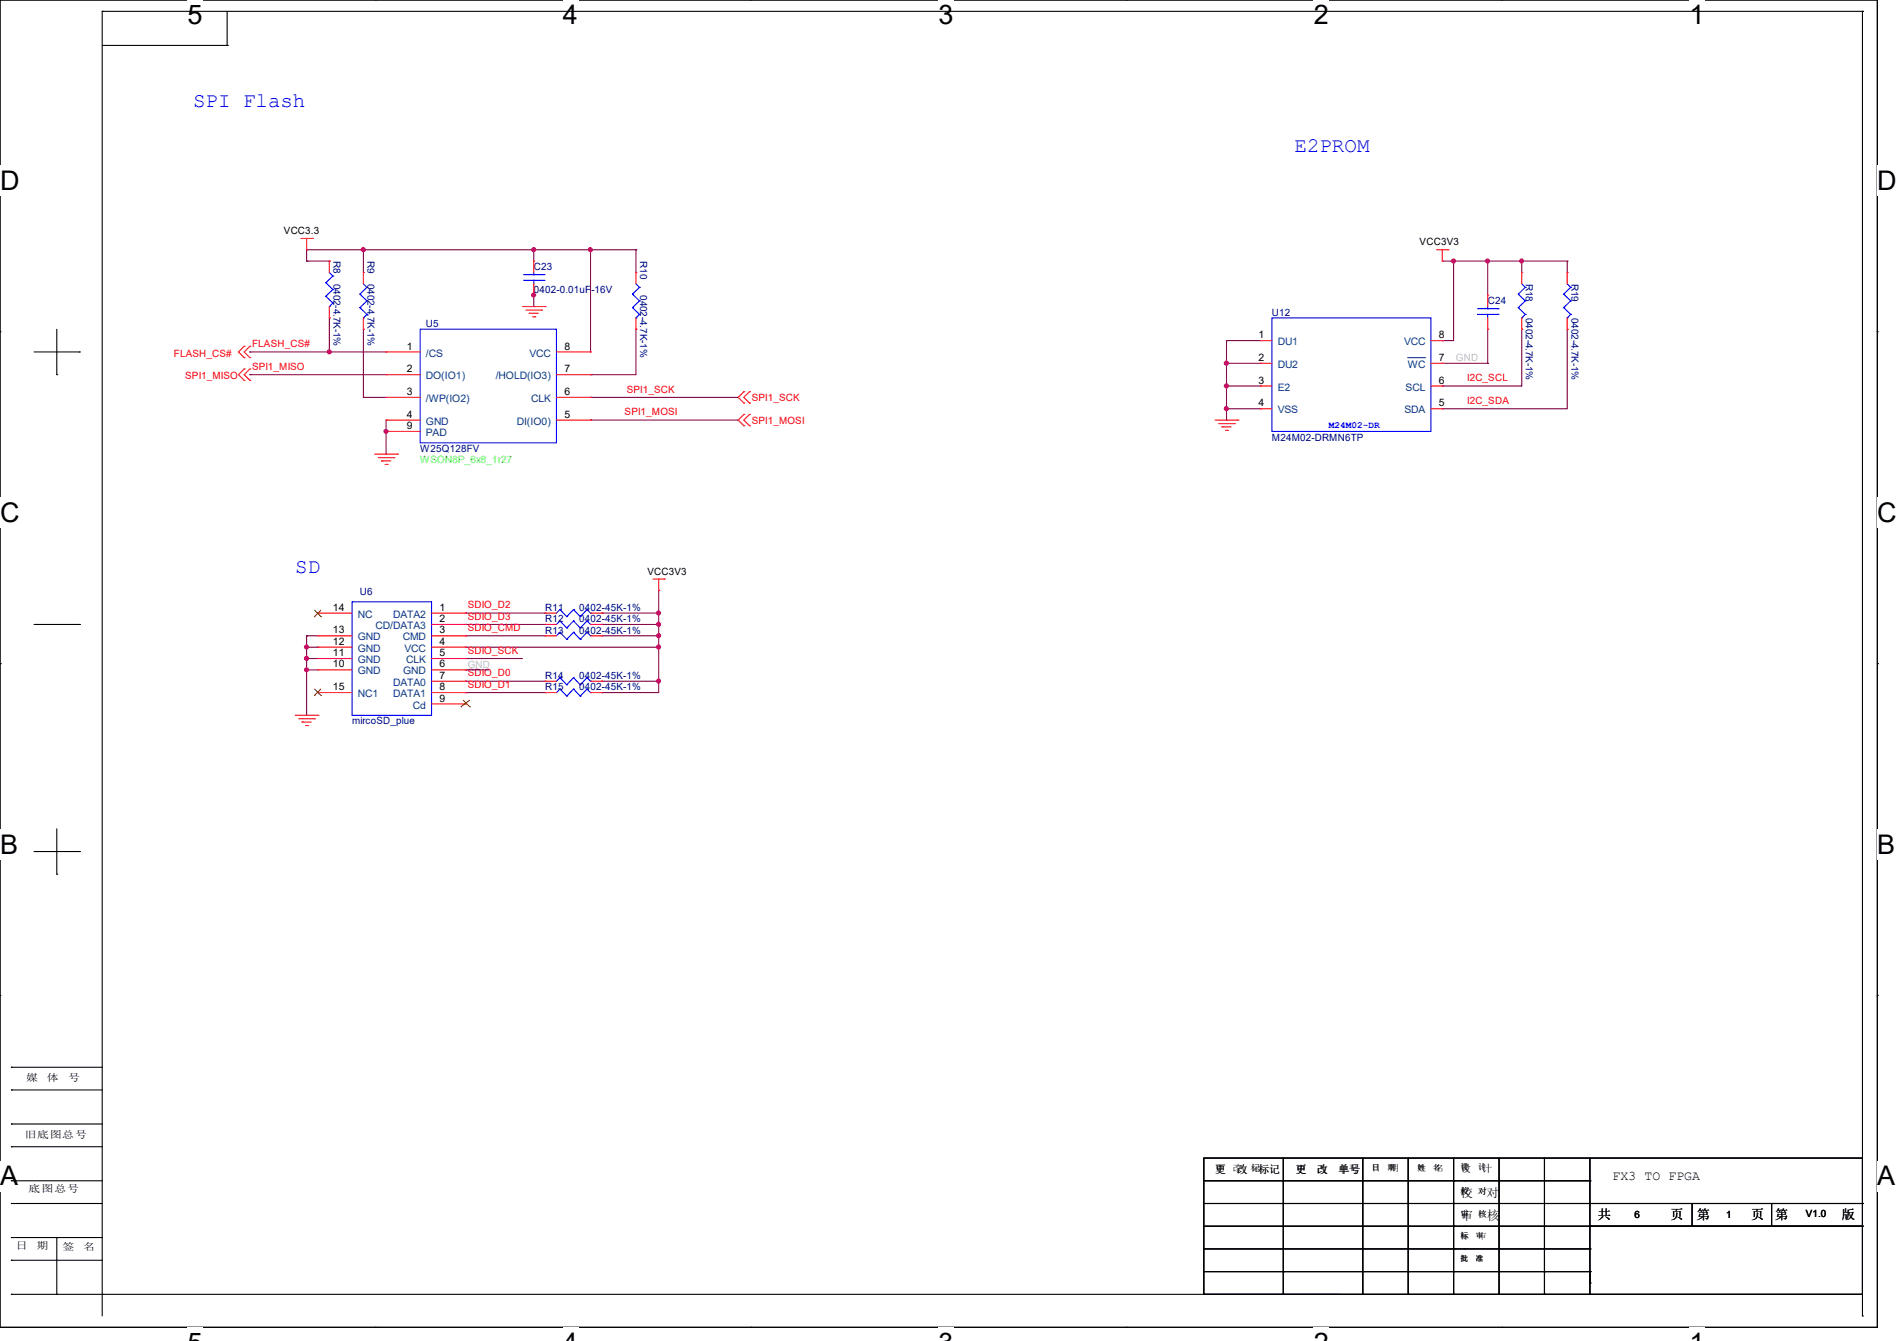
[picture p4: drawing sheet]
<svg xmlns="http://www.w3.org/2000/svg" width="297mm" height="210mm" viewBox="0 0 297 210" stroke-linecap="round" stroke-linejoin="round" font-family="sans-serif">
<path d="M0 0h293.9v207.9h-293.9z" fill="none" stroke="#000" stroke-width=".17"/>
<g fill="#fff">
<path d="M29.4 0h2.3v4.7h-2.3z"/>
<path d="M29.4 207.9h2.3v2.1h-2.3z"/>
</g>
<path d="M58.8 0h.1M58.8 207.9h.1" fill="none" stroke="#000" stroke-width=".17"/>
<g fill="#fff">
<path d="M88.1 0h2.4v4.7h-2.4z"/>
<path d="M88.1 207.9h2.4v2.1h-2.4z"/>
</g>
<path d="M117.6 0h.1M117.6 207.9h.1" fill="none" stroke="#000" stroke-width=".17"/>
<g fill="#fff">
<path d="M146.9 0h2.4v4.7h-2.4z"/>
<path d="M146.9 207.9h2.4v2.1h-2.4z"/>
</g>
<path d="M176.3 0h.1M176.3 207.9h.1" fill="none" stroke="#000" stroke-width=".17"/>
<g fill="#fff">
<path d="M205.7 0h2.4v4.7h-2.4z"/>
<path d="M205.7 207.9h2.4v2.1h-2.4z"/>
</g>
<path d="M235.1 0h.1M235.1 207.9h.1" fill="none" stroke="#000" stroke-width=".17"/>
<g fill="#fff">
<path d="M264.5 0h2.4v4.7h-2.4z"/>
<path d="M264.5 207.9h2.4v2.1h-2.4z"/>
<path d="M0 26h3v4.7h-3z"/>
<path d="M293.9 26h3.1v4.7h-3.1z"/>
<path d="M0 77.9h3v4.7h-3z"/>
<path d="M293.9 77.9h3.1v4.7h-3.1z"/>
</g>
<path d="M0 51.9h.1M293.9 51.9h.1" fill="none" stroke="#000" stroke-width=".17"/>
<g fill="#fff">
<path d="M0 129.9h2.8v4.7h-2.8z"/>
<path d="M293.9 129.9h2.9v4.7h-2.9z"/>
</g>
<path d="M0 103.9h.1M293.9 103.9h.1" fill="none" stroke="#000" stroke-width=".17"/>
<g fill="#fff">
<path d="M-.1 181.8h2.9v4.8h-2.9z"/>
<path d="M293.8 181.8h3v4.8h-3z"/>
</g>
<g fill="none" stroke="#000" stroke-width=".17">
<path d="M16 1.8h.1M16 7.1h19.6M16 1.8v204.3M16 1.8h275.6M35.6 7.1h.1M35.6 1.8v5.3M291.6 1.8h.1M291.6 1.8v179.6M5.3 55.1h7.1M8.9 58.7h.1M8.9 51.6v7.1M12.4 55.1h.1"/>
<path d="M5.3 97.8h7.1M12.4 97.8h.1M5.3 133.3h7.1M8.9 136.9h.1M8.9 129.8v7.1M12.4 133.3h.1M0 155.9h.1M293.9 155.9h.1M1.8 167.1h.1M1.8 170.7h.1M1.8 176h.1M1.8 179.6h.1"/>
<path d="M1.8 167.1h14.2M1.8 170.7h14.2M1.8 176h14.2M1.8 179.6h14.2M1.8 184.9h.1M1.8 188.5h.1M1.8 193.8h.1M1.8 197.4h.1M1.8 184.9h14.2M1.8 188.5h14.2M1.8 193.8h14.2M1.8 197.4h14.2"/>
<path d="M8.9 193.8h.1M8.9 193.8v8.9M188.5 181.4h103.1v21.3h-103.1zM188.5 184.9h60.4M188.5 188.5h103.1M188.5 192h103.1M188.5 195.6h60.4M188.5 199.1h60.4M200.9 199.1h.1M200.9 181.4v21.3M213.4 199.1h.1M213.4 181.4v21.3"/>
<path d="M220.5 199.1h.1M220.5 181.4v21.3M227.6 199.1h.1M227.6 184.9h.1M227.6 188.5h.1M227.6 192h.1M227.6 195.6h.1M227.6 181.4v21.3M234.7 199.1h.1M234.7 181.4v21.3M241.8 199.1h.1M241.8 181.4v21.3"/>
<path d="M248.9 184.9h.1M248.9 199.1h.1M248.9 188.5h.1M248.9 192h.1M248.9 195.6h.1M248.9 181.4v21.3M264.9 192h.1M264.9 188.5v3.5M277.4 192h.1M277.4 188.5v3.5M291.6 188.5h.1M291.6 192h.1"/>
<path d="M1.8 202.7h.1M1.8 202.7h208M8.9 202.7h.1M16 202.7h.1M200.9 202.7h.1M213.4 202.7h.1M220.5 202.7h.1M227.6 202.7h.1M234.7 202.7h.1M241.8 202.7h.1M248.9 200.9h.1M248.9 202.7h.1"/>
<path d="M291.6 206.1h.1M291.6 202.7v3.4"/>
</g>
<g fill="none" stroke="#800040" stroke-width=".17">
<path d="M48 39.1h.1M48 39.1h51.6M48 39.1v1.8M56.9 39.1h.1M56.9 39.1v3.6M83.6 39.1h.1M83.6 39.1v1.8M92.5 39.1h.1M92.5 39.1v16M99.6 39.1h.1M99.6 39.1v3.6M39.1 58.7h.1"/>
<path d="M39.1 55.1h.1M39.1 55.1h21.4M39.1 58.7h21.4M48 40.9h.1M48 40.9h3.6M51.6 55.1h.1M51.6 49.8h.1M51.6 40.9h.1M51.6 49.8v5.3M56.9 51.6h.1M56.9 51.6v10.6M83.6 46.2h.1"/>
<path d="M83.6 48h.1M83.6 44.4v3.6M92.5 58.7h.1M99.6 51.6h.1M99.6 51.6v7.1h-7.1M192 53.3h.1M192 56.9h.1M192 56.9h5.4M192 53.3h5.4M192 53.3v12.5M197.4 56.9h.1M225.8 53.3h.1"/>
<path d="M225.8 40.9h19.6M225.8 56.9h7.1M227.6 40.9h.1M227.6 40.9v12.4h-1.8M232.9 56.9h.1M232.9 51.6h.1M232.9 40.9h.1M232.9 40.9v5.3M232.9 51.6v5.3M238.3 51.6h.1M238.3 40.9h.1M238.3 40.9v1.8"/>
<path d="M238.3 51.6v8.9h-12.5M245.4 51.6h.1M245.4 40.9h.1M245.4 40.9v1.8M245.4 51.6v12.4h-19.6M56.9 62.2h.1M56.9 62.2h3.6M60.5 65.8h.1M60.5 67.6h.1M60.5 65.8v5.3M92.5 62.2h.1M92.5 65.8h.1"/>
<path d="M92.5 62.2h23.1M92.5 65.8h23.1M192 60.5h.1M192 65.8h.1M192 60.5h5.4M192 64h5.4M197.4 64h.1M225.8 60.5h.1M225.8 64h.1M48 99.6h.1M48 99.6h1.8M48 99.6v12.4"/>
<path d="M72.9 96h.1M72.9 97.8h.1M72.9 99.6h.1M72.9 96h12.4M72.9 97.8h12.4M72.9 99.6h12.4M94.2 99.6h.1M94.2 97.8h.1M94.2 96h.1M94.2 96h8.9M94.2 97.8h8.9M94.2 99.6h8.9"/>
<path d="M103.1 92.5h.1M103.1 99.6h.1M103.1 96h.1M103.1 97.8h.1M103.1 92.5v16h-8.9M48 104.9h.1M48 101.3h.1M48 103.1h.1M48 101.3h1.8M48 103.1h1.8M48 104.9h1.8M72.9 101.3h.1"/>
<path d="M72.9 103.1h.1M72.9 106.7h.1M72.9 108.5h.1M72.9 104.9h.1M72.9 101.3h30.2M72.9 103.1h8.9M72.9 106.7h12.4M72.9 108.5h12.4M72.9 104.9h3.6M94.2 108.5h.1M94.2 106.7h.1M94.2 106.7h8.9"/>
<path d="M103.1 106.7h.1M103.1 101.3h.1"/>
</g>
<g fill="#f0f" stroke="#f0f" stroke-width=".17">
<circle cx="83.5" cy="39.1" r=".32"/>
<circle cx="56.9" cy="39.1" r=".32"/>
<circle cx="103.1" cy="99.5" r=".32"/>
<circle cx="103.1" cy="96" r=".32"/>
<circle cx="103.1" cy="97.8" r=".32"/>
<circle cx="48" cy="101.3" r=".32"/>
<circle cx="103.1" cy="106.7" r=".32"/>
<circle cx="103.1" cy="101.3" r=".32"/>
<circle cx="48" cy="104.9" r=".32"/>
<circle cx="48" cy="103.1" r=".32"/>
<circle cx="227.6" cy="40.9" r=".32"/>
<circle cx="238.2" cy="40.9" r=".32"/>
<circle cx="51.5" cy="55.1" r=".32"/>
<circle cx="60.4" cy="67.5" r=".32"/>
<circle cx="92.4" cy="39.1" r=".32"/>
<circle cx="83.5" cy="46.2" r=".32"/>
<circle cx="232.9" cy="40.9" r=".32"/>
<circle cx="192" cy="56.9" r=".32"/>
<circle cx="192" cy="60.4" r=".32"/>
<circle cx="192" cy="64" r=".32"/>
</g>
<g fill="none" stroke="#f00" stroke-width=".17">
<path d="M47.1 37.3h1.8M48 39.1h.1M48 37.3v1.8M48.9 37.3h.1M224.9 39.1h1.8M225.8 39.1v1.8M226.7 39.1h.1M38.2 54.2h.1M38.2 56h.1M38.2 57.8h.1M38.2 59.6h.1M38.2 54.2l-.9 .9 .9 .9"/>
<path d="M38.2 57.8l-.9 .9 .9 .9M39.1 54.2h.1M39.1 56h.1M39.1 57.8h.1M39.1 59.6h.1M39.1 54.2l-.9 .9 .9 .9M39.1 57.8l-.9 .9 .9 .9M51.6 40.9h.1M51.6 49.8h.1M51.6 40.9v1.8M51.6 48v1.8M56.9 42.7h.1"/>
<path d="M56.9 51.6h.1M56.9 42.7v1.7M56.9 49.8v1.8M60.5 55.1h.1M60.5 58.7h.1M60.5 55.1h5.3M60.5 58.7h5.3M81.8 48h3.5M82.3 48.6h2.5M82.8 49.1h.1M82.8 49.1h1.5M83.4 49.6h.3"/>
<path d="M83.6 40.9h.1M83.6 46.2h.1M83.6 40.9v1.8M83.6 44.4v1.8M83.7 49.6h.1M84.8 48.6h.1M85.3 48h.1M87.1 55.1h5.4M87.1 58.7h5.4M92.5 58.7h.1M92.5 55.1h.1M99.6 42.7h.1"/>
<path d="M99.6 51.6h.1M99.6 42.7v1.7M99.6 49.8v1.8M197.4 53.3h.1M197.4 56.9h.1M197.4 53.3h1.7M197.4 56.9h1.7M224 53.3h1.8M224 56.9h1.8M225.8 40.9h.1M225.8 56.9h.1M225.8 53.3h.1"/>
<path d="M232.9 46.2h.1M232.9 51.6h.1M232.9 46.2v1.8M232.9 49.8v1.8M238.3 42.7h.1M238.3 51.6h.1M238.3 42.7v1.7M238.3 49.8v1.8M245.4 42.7h.1M245.4 51.6h.1M245.4 42.7v1.7M245.4 49.8v1.8"/>
<path d="M58.7 71.1h3.5M59.2 71.7h2.5M59.7 72.2h.1M59.7 72.2h1.5M60.3 72.7h.3M60.5 62.2h.1M60.5 65.8h.1M60.5 67.6h.1M60.5 65.8h5.3M60.5 62.2h5.3M60.5 67.6h5.3M60.6 72.7h.1"/>
<path d="M61.7 71.7h.1M62.2 71.1h.1M87.1 65.8h5.4M87.1 62.2h5.4M92.5 65.8h.1M92.5 62.2h.1M116.5 61.3h.1M116.5 63.1h.1M116.5 64.9h.1M116.5 66.7h.1M116.5 61.3l-.9 .9 .9 .9M116.5 64.9l-.9 .9 .9 .9"/>
<path d="M117.3 63.1h.1M117.3 61.3h.1M117.3 66.7h.1M117.3 64.9h.1M117.3 61.3l-.8 .9 .8 .9M117.3 64.9l-.8 .9 .8 .9M190.2 65.8h3.6M190.8 66.3h2.5M191.3 66.8h.1M191.3 66.8h1.4M191.9 67.4h.3M192.2 67.4h.1"/>
<path d="M193.3 66.3h.1M193.8 65.8h.1M197.4 60.5h.1M197.4 64h.1M197.4 60.5h1.7M197.4 64h1.7M224 60.5h1.8M224 64h1.8M225.8 60.5h.1M225.8 64h.1M49.8 99.6h.1M49.8 96h.1"/>
<path d="M49.8 96h5.3M49.8 99.6h5.3M67.6 96h5.3M67.6 97.8h5.3M67.6 99.6h5.3M72.9 96h.1M72.9 97.8h.1M72.9 99.6h.1M85.3 97.8h.1M85.3 99.6h.1M85.3 96h.1M85.3 96h1.8"/>
<path d="M85.3 97.8h1.8M85.3 99.6h1.8M92.5 96h1.7M92.5 97.8h1.7M92.5 99.6h1.7M94.2 97.8h.1M94.2 99.6h.1M94.2 96h.1M102.2 90.7h1.8M103.1 92.5h.1M103.1 90.7v1.8M104 90.7h.1"/>
<path d="M46.2 112h3.6M46.8 112.6h2.4M47.3 113.1h.1M47.3 113.1h1.4M47.8 113.6h.4M48.2 113.6h.1M49.2 112.6h.1M49.8 112h.1M49.8 104.9h.1M49.8 103.1h.1M49.8 101.3h.1M49.8 108.5h.1"/>
<path d="M49.8 101.3h5.3M49.8 103.1h5.3M49.8 104.9h5.3M49.8 108.5h5.3M67.6 106.7h5.3M67.6 101.3h5.3M67.6 103.1h5.3M67.6 104.9h5.3M67.6 108.5h5.3M67.6 110.2h5.3M72.9 101.3h.1M72.9 103.1h.1"/>
<path d="M72.9 104.9h.1M72.9 106.7h.1M72.9 108.5h.1M72.9 110.2h.1M85.3 106.7h.1M85.3 108.5h.1M85.3 106.7h1.8M85.3 108.5h1.8M92.5 106.7h1.7M92.5 108.5h1.7M94.2 106.7h.1M94.2 108.5h.1"/>
</g>
<g fill="none" stroke="#00f" stroke-width=".17">
<path d="M51 44.3h.1M51 46.4h.1M51 44.3l1.1 1M51 46.4l1.1 1.1M51.6 48h.1M51.6 42.7l.5 .5M52.1 43.2h.1M52.1 45.3h.1M52.1 47.5h.1M52.1 43.2l-1.1 1.1M52.1 45.3l-1.1 1.1M52.1 47.5l-.5 .5"/>
<path d="M56.3 46.1h.1M56.3 48.2h.1M56.3 46.1l1.1 1M56.3 48.2l1.1 1M56.9 49.8h.1M56.9 44.4l.5 .6M57.4 45h.1M57.4 47.1h.1M57.4 49.2h.1M57.4 45l-1.1 1.1M57.4 47.1l-1.1 1.1M57.4 49.2l-.5 .6"/>
<path d="M65.8 51.6h21.3v17.7h-21.3zM82 43.9h3.2M82 43h3.2M83.6 43h.1M83.6 43.9h.1M83.6 42.7v.3M83.6 43.9v.5M85.2 43.9h.1M85.2 43h.1M99 46.1h.1M99 48.2h.1M99 46.1l1.1 1"/>
<path d="M99 48.2l1.1 1M99.6 49.8h.1M99.6 44.4l.5 .6M100.1 45h.1M100.1 47.1h.1M100.1 49.2h.1M100.1 45l-1.1 1.1M100.1 47.1l-1.1 1.1M100.1 49.2l-.5 .6M199.1 49.8h24.9v17.8h-24.9zM231.3 49.2h3.2M231.3 48.3h3.2"/>
<path d="M232.9 48.3h.1M232.9 49.2h.1M232.9 48v.3M232.9 49.2v.6M234.5 49.2h.1M234.5 48.3h.1M237.7 46.1h.1M237.7 48.2h.1M237.7 46.1l1.1 1M237.7 48.2l1.1 1M238.3 49.8h.1M238.3 44.4l.5 .6"/>
<path d="M238.8 45h.1M238.8 47.1h.1M238.8 49.2h.1M238.8 45l-1.1 1.1M238.8 47.1l-1.1 1.1M238.8 49.2l-.5 .6M244.8 46.1h.1M244.8 48.2h.1M244.8 46.1l1.1 1M244.8 48.2l1.1 1M245.4 49.8h.1M245.4 44.4l.5 .6"/>
<path d="M245.9 45h.1M245.9 47.1h.1M245.9 49.2h.1M245.9 45l-1.1 1.1M245.9 47.1l-1.1 1.1M245.9 49.2l-.5 .6M55.1 94.2h12.5v17.8h-12.5zM87.7 97.2h.1M87.7 99h.1M87.7 95.5h.1M87.7 97.2l-.6 .6M87.7 97.2l1 1.1"/>
<path d="M87.7 99l-.6 .6M87.7 99l1 1.1M87.7 95.5l-.6 .5M87.7 95.5l1 1.1M88.7 98.3h.1M88.7 96.6h.1M89.8 97.2h.1M89.8 99h.1M89.8 95.5h.1M89.8 97.2l-1.1 1.1M89.8 97.2l1 1.1M89.8 99l-1.1 1.1"/>
<path d="M89.8 99l1 1.1M89.8 95.5l-1.1 1.1M89.8 95.5l1 1.1M90.8 98.3h.1M90.8 96.6h.1M91.9 97.2h.1M91.9 99h.1M91.9 95.5h.1M91.9 97.2l-1.1 1.1M91.9 97.2l.6 .6M91.9 99l-1.1 1.1M91.9 99l.6 .6"/>
<path d="M91.9 95.5l-1.1 1.1M91.9 95.5l.6 .5M92.5 97.8h.1M92.5 99.6h.1M92.5 96h.1M87.7 106.1h.1M87.7 107.9h.1M87.7 106.1l-.6 .6M87.7 106.1l1 1.1M87.7 107.9l-.6 .6M87.7 107.9l1 1.1M88.7 107.2h.1"/>
<path d="M88.7 109h.1M88.7 100.1h.1M89.8 106.1h.1M89.8 107.9h.1M89.8 106.1l-1.1 1.1M89.8 106.1l1 1.1M89.8 107.9l-1.1 1.1M89.8 107.9l1 1.1M90.8 107.2h.1M90.8 109h.1M90.8 100.1h.1M91.9 106.1h.1"/>
<path d="M91.9 107.9h.1M91.9 106.1l-1.1 1.1M91.9 106.1l.6 .6M91.9 107.9l-1.1 1.1M91.9 107.9l.6 .6M92.5 106.7h.1M92.5 108.5h.1"/>
</g>
<path d="M49.2 96.6h.1M49.2 95.5l1.1 1.1M50.3 96.6h.1M50.3 95.5l-1.1 1.1M49.2 108.9h.1M49.2 107.9l1.1 1M50.3 108.9h.1M50.3 107.9l-1.1 1M72.1 110.7h.1M72.5 109.6l1.1 1.1M73.6 110.7h.1M73.6 109.6l-1.5 1.1" fill="none" stroke="#804000" stroke-width=".16"/>
<path d="M220.3 56h2.8M223.1 56h.1" fill="none" stroke="#004080" stroke-width=".16"/>
<g font-size="4.2">
<text x="29.4" y="3.8">5</text>
<text x="88.1" y="3.8">4</text>
<text x="146.9" y="3.8">3</text>
<text x="205.7" y="3.8">2</text>
<text x="264.5" y="3.8">1</text>
<text x="0" y="29.8">D</text>
<text x="293.9" y="29.8">D</text>
<text x="0" y="81.7">C</text>
<text x="293.9" y="81.7">C</text>
<text x="0" y="133.7">B</text>
<text x="293.9" y="133.7">B</text>
<text x="0" y="185.6">A</text>
<text x="293.9" y="185.6">A</text>
</g>
<g font-size="3.3" fill="#00f">
<text x="30.2" y="16.8">SPI Flash</text>
<text x="202.7" y="23.9">E2PROM</text>
<text x="46.2" y="89.7">SD</text>
</g>
<g font-size="2.1">
<text x="252.5" y="184.7">FX3 TO FPGA</text>
<text x="250.1" y="191">共</text>
<text x="261.5" y="191">页</text>
<text x="265.6" y="191">第</text>
<text x="274.1" y="191">页</text>
<text x="277.9" y="191">第</text>
<text x="288.4" y="191">版</text>
</g>
<g font-size="2">
<text x="228.6" y="191.1">审</text>
<text x="232.8" y="191.1">核</text>
</g>
<g font-size="1.9">
<text x="228.6" y="187.5">校</text>
<text x="232.7" y="187.5">对</text>
</g>
<g font-size="1.7">
<text x="193.6" y="183.7">改</text>
<text x="197" y="183.7">标记</text>
<text x="202.9" y="183.7">更</text>
<text x="206.2" y="183.7">改</text>
<text x="209.5" y="183.7">单号</text>
<text x="228.6" y="183.5">设</text>
<text x="232" y="183.5">计</text>
</g>
<g font-size="1.6">
<text x="44.5" y="36.7">VCC3.3</text>
<text x="222.3" y="38.4">VCC3V3</text>
<text x="197" y="53">1</text>
<text x="225.3" y="53">8</text>
<text x="63.7" y="54.7">1</text>
<text x="63.7" y="58.3">2</text>
<text x="88.4" y="58.3">7</text>
<text x="88.4" y="54.7">8</text>
<text x="197" y="56.5">2</text>
<text x="225.3" y="56.5">7</text>
<text x="63.7" y="61.8">3</text>
<text x="63.7" y="65.4">4</text>
<text x="88.4" y="65.4">5</text>
<text x="88.4" y="61.8">6</text>
<text x="197" y="60.1">3</text>
<text x="197" y="63.6">4</text>
<text x="225.3" y="60.1">6</text>
<text x="225.3" y="63.6">5</text>
<text x="63.7" y="67.2">9</text>
<text x="52.1" y="95.6">14</text>
<text x="68.8" y="95.6">1</text>
<text x="101.4" y="90">VCC3V3</text>
<text x="52.1" y="101">12</text>
<text x="52.1" y="99.2">13</text>
<text x="68.8" y="97.4">2</text>
<text x="68.8" y="99.2">3</text>
<text x="68.8" y="101">4</text>
<text x="52.1" y="104.5">10</text>
<text x="52.1" y="102.7">11</text>
<text x="68.8" y="102.7">5</text>
<text x="68.8" y="104.5">6</text>
<text x="68.8" y="106.3">7</text>
<text x="52.1" y="108.1">15</text>
<text x="68.8" y="108.1">8</text>
<text x="68.8" y="109.9">9</text>
<text x="4.1" y="169.2">媒</text>
<text x="7.3" y="169.2">体</text>
<text x="10.7" y="169.2">号</text>
<text x="3.9" y="178.1">旧底图总号</text>
<text x="4.4" y="186.7">底图总号</text>
<text x="255.9" y="190.8">6</text>
<text x="270.3" y="190.8">1</text>
<text x="282.7" y="190.6">V1.0</text>
<text x="2.5" y="195.6">日</text>
<text x="5.7" y="195.6">期</text>
<text x="9.8" y="195.7">签</text>
<text x="13" y="195.7">名</text>
</g>
<g font-size="1.6" fill="#000080">
<text x="83.6" y="42.3">C23</text>
<text x="83.6" y="45.9">0402-0.01uF-16V</text>
<text x="232.9" y="47.7">C24</text>
<text x="66.7" y="51.2">U5</text>
<text x="199.1" y="49.4">U12</text>
<text x="65.8" y="70.8">W25Q128FV</text>
<text x="199.1" y="69">M24M02-DRMN6TP</text>
<text x="56.3" y="93.2">U6</text>
<text x="85.3" y="95.7">R11</text>
<text x="90.7" y="95.7">0402-45K-1%</text>
<text x="85.3" y="97.5">R12</text>
<text x="85.3" y="99.2">R13</text>
<text x="90.7" y="97.5">0402-45K-1%</text>
<text x="90.7" y="99.2">0402-45K-1%</text>
<text x="85.3" y="106.3">R14</text>
<text x="90.7" y="106.3">0402-45K-1%</text>
<text x="55.1" y="113.5">mircoSD_plue</text>
<text x="85.3" y="108.1">R15</text>
<text x="90.7" y="108.1">0402-45K-1%</text>
</g>
<g font-size="1.6" fill="#f00">
<text x="27.2" y="55.8">FLASH_CS#</text>
<text x="29" y="59.4">SPI1_MISO</text>
<text x="39.5" y="57.9">SPI1_MISO</text>
<text x="39.5" y="54.4">FLASH_CS#</text>
<text x="229.7" y="59.7">I2C_SCL</text>
<text x="97.8" y="65">SPI1_MOSI</text>
<text x="98.1" y="61.5">SPI1_SCK</text>
<text x="117.7" y="62.8">SPI1_SCK</text>
<text x="229.7" y="63.2">I2C_SDA</text>
<text x="117.7" y="66.3">SPI1_MOSI</text>
<text x="73.2" y="95.3">SDIO_D2</text>
<text x="73.2" y="97">SDIO_D3</text>
<text x="73.2" y="98.8">SDIO_CMD</text>
<text x="73.2" y="102.4">SDIO_SCK</text>
<text x="73.2" y="105.9">SDIO_D0</text>
<text x="73.2" y="107.7">SDIO_D1</text>
</g>
<g font-size="1.6" fill="#004080">
<text x="66.7" y="55.8">/CS</text>
<text x="66.7" y="59.4">DO(IO1)</text>
<text x="77.6" y="59.4">/HOLD(IO3)</text>
<text x="82.9" y="55.8">VCC</text>
<text x="200" y="54.1">DU1</text>
<text x="200" y="57.6">DU2</text>
<text x="219.8" y="54.1">VCC</text>
<text x="220.4" y="57.6">WC</text>
<text x="66.7" y="63">/WP(IO2)</text>
<text x="83.1" y="63">CLK</text>
<text x="200" y="61.2">E2</text>
<text x="200" y="64.7">VSS</text>
<text x="219.9" y="64.7">SDA</text>
<text x="220.1" y="61.2">SCL</text>
<text x="66.7" y="66.5">GND</text>
<text x="66.7" y="68.3">PAD</text>
<text x="80.9" y="66.5">DI(IO0)</text>
<text x="56" y="100.3">GND</text>
<text x="56" y="96.7">NC</text>
<text x="58.8" y="98.5">CD/DATA3</text>
<text x="61.6" y="96.7">DATA2</text>
<text x="63.1" y="100.3">CMD</text>
<text x="56" y="105.6">GND</text>
<text x="56" y="103.8">GND</text>
<text x="56" y="102.1">GND</text>
<text x="61.6" y="107.4">DATA0</text>
<text x="63.1" y="105.6">GND</text>
<text x="63.3" y="102.1">VCC</text>
<text x="63.6" y="103.8">CLK</text>
<text x="56" y="109.2">NC1</text>
<text x="61.6" y="109.2">DATA1</text>
<text x="64.6" y="111">Cd</text>
</g>
<g font-size="1.6" fill="#c0c0c0">
<text x="227.9" y="56.6">GND</text>
<text x="73.2" y="104.6">GND</text>
</g>
<text font-size="1.6" fill="#0f0" x="65.8" y="72.6">WSON8P_6x8_1r27</text>
<g font-size="1.5" fill="#000080">
<text x="52.2" y="40.9" transform="rotate(90 52.2 40.9)">R8</text>
<text x="57.5" y="40.9" transform="rotate(90 57.5 40.9)">R9</text>
<text x="100.2" y="40.9" transform="rotate(90 100.2 40.9)">R10</text>
<text x="52.2" y="44.4" transform="rotate(90 52.2 44.4)">0402-4.7K-1%</text>
<text x="57.5" y="44.4" transform="rotate(90 57.5 44.4)">0402-4.7K-1%</text>
<text x="100.2" y="46.2" transform="rotate(90 100.2 46.2)">0402-4.7K-1%</text>
<text x="238.9" y="44.4" transform="rotate(90 238.9 44.4)">R18</text>
<text x="246" y="44.4" transform="rotate(90 246 44.4)">R19</text>
<text x="238.9" y="49.8" transform="rotate(90 238.9 49.8)">0402-4.7K-1%</text>
<text x="246" y="49.8" transform="rotate(90 246 49.8)">0402-4.7K-1%</text>
</g>
<text font-size="1.5" fill="#00f" x="208" y="67">M24M02-DR</text>
<g font-size="1.4">
<text x="190.2" y="183.4">更</text>
<text x="193" y="183.4">改</text>
<text x="195.8" y="183.4">标</text>
<text x="195.9" y="183.4">记</text>
<text x="214.8" y="183.4">日</text>
<text x="217.6" y="183.4">期</text>
<text x="224.7" y="183.4">名</text>
<text x="228.6" y="187">校</text>
<text x="228.6" y="190.5">审</text>
<text x="231.4" y="187">对</text>
<text x="231.4" y="190.5">核</text>
<text x="231.4" y="194.1">审</text>
</g>
<g font-size="1.2">
<text x="217.2" y="183.3">期</text>
<text x="221.9" y="183.3">姓</text>
<text x="224.3" y="183.3">名</text>
<text x="228.6" y="183.1">设</text>
<text x="231.4" y="183.1">计</text>
<text x="228.6" y="193.9">标</text>
<text x="228.6" y="197.5">批</text>
<text x="231.1" y="193.9">审</text>
<text x="231.1" y="197.5">准</text>
</g>
</svg>
